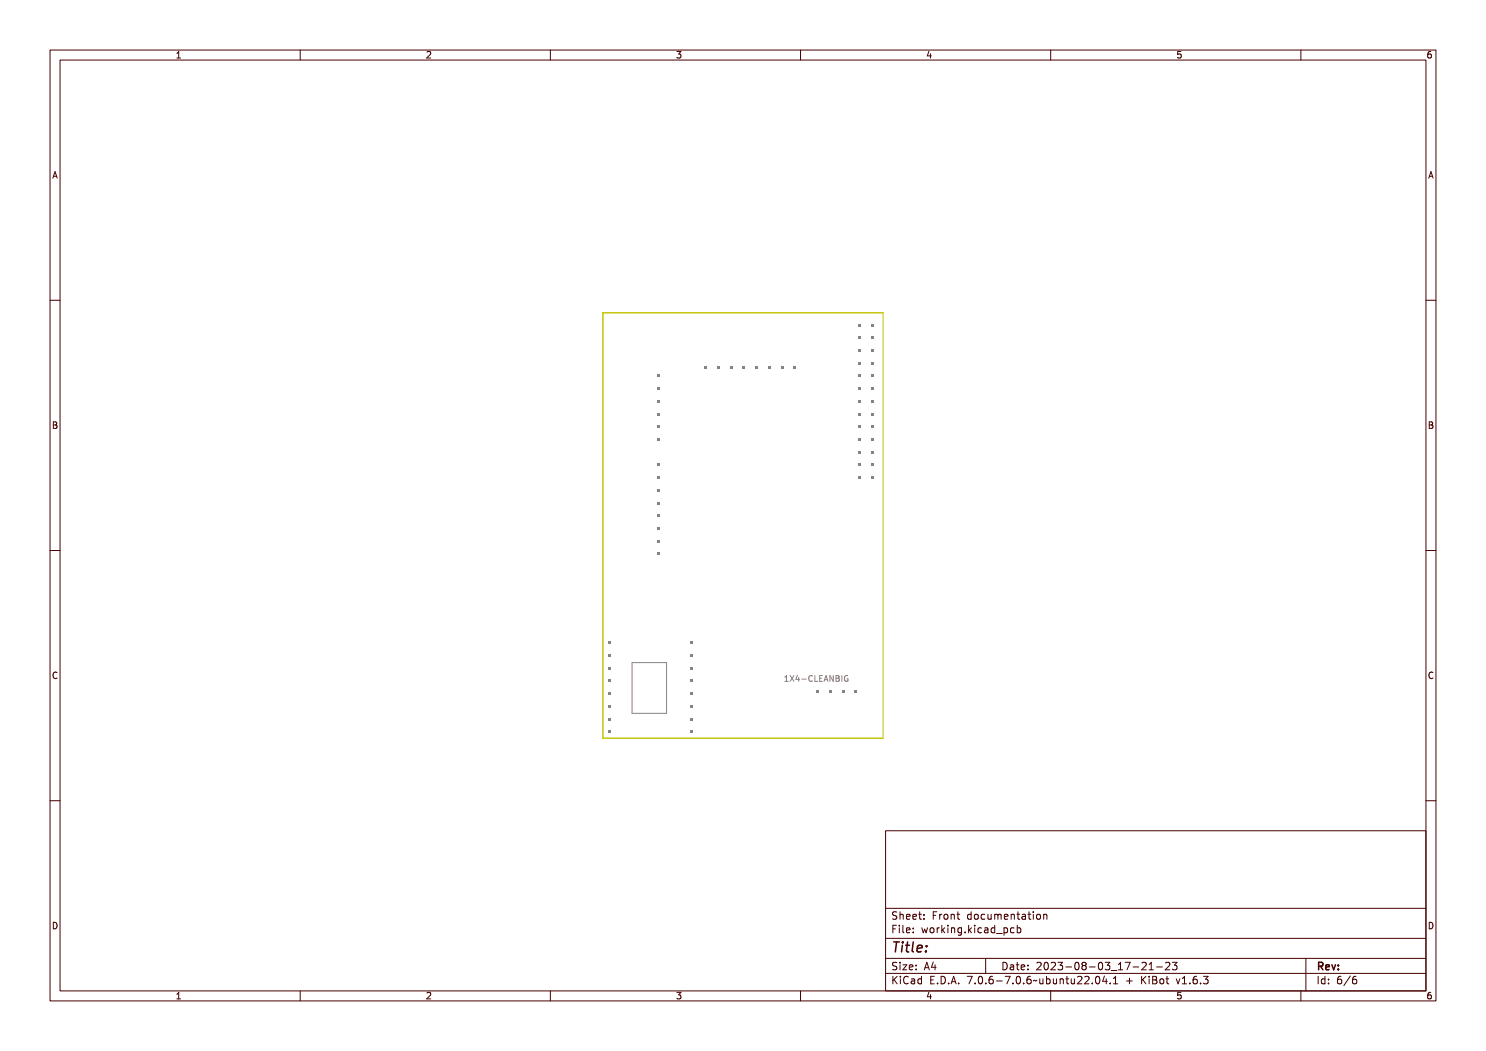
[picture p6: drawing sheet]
<svg xmlns="http://www.w3.org/2000/svg" width="297mm" height="210mm" viewBox="0 0 297 210" stroke-linecap="round" stroke-linejoin="round" font-family="sans-serif">
<g fill="none" stroke="#848484" stroke-width=".2">
<path d="M156.9 136.1h.6M156.9 135.3l.3-.3v1.1M157.9 135l.8 1.1M158.7 135l-.8 1.1M158.7 135h.4v1h.3v.1h-.7v-.1h.3v-.9l-.3 .1zM159.5 135h.2l.3 .4 .2-.4h.2l-.4 .5 .4 .6h-.2l-.2-.5-.3 .5h-.2l.4-.6zM160.9 135h.2v.7h.2l-.2 .4h-.1v-.3h-.5zM161 135.1v.6h-.4zM161.6 135.6h.4v.1h-.4zM162.5 135.1l.4-.2 .2 .1v.2a.4 .4 0 0 0-.6 .3 .4 .4 0 0 0 .6 .4v.2a.57 .57 0 0 1-.7-.3 .57 .57 0 0 1 .1-.7zM163.4 135h.1v1h.6v.1h-.7zM164.3 135h.7v.1h-.5v.3h.5v.2h-.5v.4h.5v.1h-.7z"/>
<path d="M165.5 135h.2l.3 1.1h-.2v-.3h-.4l-.1 .3h-.2zM165.6 135.1l.1 .6h-.3zM166.1 135h.2l.4 .9v-.9h.2v1.1h-.2l-.4-.9v.9h-.2zM167.1 135h.3a.28 .28 0 0 1 .4 .1 .28 .28 0 0 1-.2 .4 .31 .31 0 0 1 .2 .4 .31 .31 0 0 1-.4 .2h-.3zM167.2 135.6h.2a.21 .21 0 0 1 .3 .2 .21 .21 0 0 1-.3 .2h-.2zM167.2 135.1h.2a.18 .18 0 0 1 .2 .2 .18 .18 0 0 1-.2 .1h-.2zM168.1 135h.6v.1h-.3v.9h.3v.1h-.6v-.1h.2v-.9h-.2zM169 135.1l.4-.2 .2 .1v.2l-.1-.1a.43 .43 0 0 0-.5 .4 .43 .43 0 0 0 .5 .5v-.4h-.1v-.1h.3v.5a.56 .56 0 0 1-.8-.1 .56 .56 0 0 1 .1-.8z"/>
</g>
<g fill="#848484">
<path d="M170.8 137.9h.5v.5h-.5z" fill-rule="evenodd"/>
<path d="M168.3 137.9h.5v.5h-.5z" fill-rule="evenodd"/>
<path d="M165.7 137.9h.5v.5h-.5z" fill-rule="evenodd"/>
<path d="M163.2 137.9h.5v.5h-.5z" fill-rule="evenodd"/>
<path d="M121.5 146h.5v.5h-.5z" fill-rule="evenodd"/>
<path d="M121.5 143.4h.5v.5h-.5z" fill-rule="evenodd"/>
<path d="M121.5 140.9h.5v.5h-.5z" fill-rule="evenodd"/>
<path d="M121.5 138.4h.5v.5h-.5z" fill-rule="evenodd"/>
<path d="M121.5 135.8h.5v.5h-.5z" fill-rule="evenodd"/>
<path d="M121.5 133.3h.5v.5h-.5z" fill-rule="evenodd"/>
<path d="M121.5 130.7h.5v.5h-.5z" fill-rule="evenodd"/>
<path d="M121.5 128.2h.5v.5h-.5z" fill-rule="evenodd"/>
<path d="M131.4 74.9h.5v.5h-.5z" fill-rule="evenodd"/>
<path d="M131.4 77.4h.5v.5h-.5z" fill-rule="evenodd"/>
<path d="M131.4 79.9h.5v.5h-.5z" fill-rule="evenodd"/>
<path d="M131.4 82.5h.5v.5h-.5z" fill-rule="evenodd"/>
<path d="M131.4 85h.5v.5h-.5z" fill-rule="evenodd"/>
<path d="M131.4 87.6h.5v.5h-.5z" fill-rule="evenodd"/>
</g>
<path d="M126.3 132.4h6.9v10.1h-6.9z" fill="none" stroke="#848484" stroke-width=".2"/>
<g fill="#848484">
<path d="M171.6 64.7h.5v.5h-.5z" fill-rule="evenodd"/>
<path d="M171.6 67.2h.5v.5h-.5z" fill-rule="evenodd"/>
<path d="M171.6 69.8h.5v.5h-.5z" fill-rule="evenodd"/>
<path d="M171.6 72.3h.5v.5h-.5z" fill-rule="evenodd"/>
<path d="M171.6 74.9h.5v.5h-.5z" fill-rule="evenodd"/>
<path d="M171.6 77.4h.5v.5h-.5z" fill-rule="evenodd"/>
<path d="M171.6 79.9h.5v.5h-.5z" fill-rule="evenodd"/>
<path d="M171.6 82.5h.5v.5h-.5z" fill-rule="evenodd"/>
<path d="M171.6 85h.5v.5h-.5z" fill-rule="evenodd"/>
<path d="M171.6 87.6h.5v.5h-.5z" fill-rule="evenodd"/>
<path d="M171.6 90.1h.5v.5h-.5z" fill-rule="evenodd"/>
<path d="M171.6 92.6h.5v.5h-.5z" fill-rule="evenodd"/>
<path d="M171.6 95.2h.5v.5h-.5z" fill-rule="evenodd"/>
<path d="M174.1 64.7h.5v.5h-.5z" fill-rule="evenodd"/>
<path d="M174.1 67.2h.5v.5h-.5z" fill-rule="evenodd"/>
<path d="M174.1 69.8h.5v.5h-.5z" fill-rule="evenodd"/>
<path d="M174.1 72.3h.5v.5h-.5z" fill-rule="evenodd"/>
<path d="M174.1 74.9h.5v.5h-.5z" fill-rule="evenodd"/>
<path d="M174.1 77.4h.5v.5h-.5z" fill-rule="evenodd"/>
<path d="M174.1 79.9h.5v.5h-.5z" fill-rule="evenodd"/>
<path d="M174.1 82.5h.5v.5h-.5z" fill-rule="evenodd"/>
<path d="M174.1 85h.5v.5h-.5z" fill-rule="evenodd"/>
<path d="M174.1 87.6h.5v.5h-.5z" fill-rule="evenodd"/>
<path d="M174.1 90.1h.5v.5h-.5z" fill-rule="evenodd"/>
<path d="M174.1 92.6h.5v.5h-.5z" fill-rule="evenodd"/>
<path d="M174.1 95.2h.5v.5h-.5z" fill-rule="evenodd"/>
<path d="M158.6 73.1h.5v.5h-.5z" fill-rule="evenodd"/>
<path d="M156.1 73.1h.5v.5h-.5z" fill-rule="evenodd"/>
<path d="M153.5 73.1h.5v.5h-.5z" fill-rule="evenodd"/>
<path d="M151 73.1h.5v.5h-.5z" fill-rule="evenodd"/>
<path d="M148.4 73.1h.5v.5h-.5z" fill-rule="evenodd"/>
<path d="M145.9 73.1h.5v.5h-.5z" fill-rule="evenodd"/>
<path d="M143.4 73.1h.5v.5h-.5z" fill-rule="evenodd"/>
<path d="M140.8 73.1h.5v.5h-.5z" fill-rule="evenodd"/>
<path d="M131.4 110.4h.5v.5h-.5z" fill-rule="evenodd"/>
<path d="M131.4 107.9h.5v.5h-.5z" fill-rule="evenodd"/>
<path d="M131.4 105.3h.5v.5h-.5z" fill-rule="evenodd"/>
<path d="M131.4 102.8h.5v.5h-.5z" fill-rule="evenodd"/>
<path d="M131.4 100.3h.5v.5h-.5z" fill-rule="evenodd"/>
<path d="M131.4 97.7h.5v.5h-.5z" fill-rule="evenodd"/>
<path d="M131.4 95.2h.5v.5h-.5z" fill-rule="evenodd"/>
<path d="M131.4 92.6h.5v.5h-.5z" fill-rule="evenodd"/>
<path d="M138 128.2h.5v.5h-.5z" fill-rule="evenodd"/>
<path d="M138 130.7h.5v.5h-.5z" fill-rule="evenodd"/>
<path d="M138 133.3h.5v.5h-.5z" fill-rule="evenodd"/>
<path d="M138 135.8h.5v.5h-.5z" fill-rule="evenodd"/>
<path d="M138 138.4h.5v.5h-.5z" fill-rule="evenodd"/>
<path d="M138 140.9h.5v.5h-.5z" fill-rule="evenodd"/>
<path d="M138 143.4h.5v.5h-.5z" fill-rule="evenodd"/>
<path d="M138 146h.5v.5h-.5z" fill-rule="evenodd"/>
</g>
<path d="M120.5 62.5h56v85h-56z" fill="none" stroke="#c2c200" stroke-width=".2"/>
<g fill="none" stroke="#480000" stroke-width=".2">
<path d="M10 10h277v190h-277zM12 12h273v186h-273zM60 10v2M110 10v2M160 10v2M210 10v2M260 10v2M10 60h2M285 60h2M10 110h2M285 110h2M10 160h2"/>
<path d="M285 160h2M177 166h108v32h-108zM60 198v2M110 198v2M160 198v2M177 181.5h108M177 187.5h108M177 191.5h108M177 194.5h108M178.1 195.2h.2v.6l.6-.6h.3l-.6 .6 .6 .8h-.2l-.5-.7-.2 .2v.5h-.2zM178.2 185h.9v.2h-.7v.4h.6v.2h-.6v.7h-.2zM178.3 182.4l.5-.1h.2v.2a.31 .31 0 0 0-.5-.1 .31 .31 0 0 0 0 .5 .5 .5 0 0 1 .6 .6 .5 .5 0 0 1-.8 .2l-.1-.2a.34 .34 0 0 0 .4 .1 .34 .34 0 0 0 .1-.5 .47 .47 0 0 1-.5-.2 .47 .47 0 0 1 .1-.5z"/>
<path d="M178.3 192.5l.5-.1h.2v.2a.31 .31 0 0 0-.5-.1 .31 .31 0 0 0 0 .5 .5 .5 0 0 1 .6 .6 .5 .5 0 0 1-.8 .2l-.1-.2a.34 .34 0 0 0 .4 .1 .34 .34 0 0 0 .1-.5 .47 .47 0 0 1-.5-.2 .47 .47 0 0 1 .1-.5zM179.4 182.2h.2v.6a.35 .35 0 0 1 .4-.1 .35 .35 0 0 1 .2 .4v.6h-.2v-.8h-.4v.8h-.2zM179.5 185.4h.4v.9h.4v.2h-.9v-.2h.3v-.8h-.2zM179.5 192.8h.4v.9h.4v.1h-.9v-.1h.3v-.8h-.2zM179.5 195.6h.4v.9h.4v.1h-.9v-.1h.3v-.8h-.2zM179.7 184.9h.2v.3h-.2zM179.7 192.3h.2v.3h-.2zM179.7 195.1h.2v.3h-.2zM180.6 184.9h.4v1.3l.4 .1v.2l-.5-.2v-1.2h-.3zM180.6 192.8h.8l-.6 .9h.6v.1h-.8l.6-.9h-.6zM180.7 182.8l.1-.1a.49 .49 0 0 1 .5 0 .49 .49 0 0 1 .2 .5h-.8a.42 .42 0 0 0 .3 .4 .42 .42 0 0 0 .4-.1 .47 .47 0 0 1-.4 .3 .47 .47 0 0 1-.4-.3zM180.7 195.4a.4 .4 0 0 1 .4-.3 .4 .4 0 0 1 .4 .3 .56 .56 0 0 0-.8 .4 .56 .56 0 0 0 .5 .7l.3-.1a.43 .43 0 0 1-.5 .3 .43 .43 0 0 1-.4-.4v-.6z"/>
<path d="M180.8 182.9l.4-.1 .1 .3h-.6zM181.8 195.6l.3-.1a.43 .43 0 0 1 .5 .5v.6h-.1v-.1a.38 .38 0 0 1-.5 .2 .38 .38 0 0 1-.2-.5 .38 .38 0 0 1 .4-.2h.3a.35 .35 0 0 0-.3-.4 .35 .35 0 0 0-.4 .2zM181.9 182.8l.1-.1a.49 .49 0 0 1 .5 0 .49 .49 0 0 1 .2 .5h-.8a.42 .42 0 0 0 .3 .4 .42 .42 0 0 0 .5-.1 .47 .47 0 0 1-.5 .3 .47 .47 0 0 1-.4-.3zM181.9 185.5l.1-.1a.49 .49 0 0 1 .5 0 .49 .49 0 0 1 .2 .5h-.8a.42 .42 0 0 0 .3 .4 .42 .42 0 0 0 .5-.1 .47 .47 0 0 1-.5 .3 .47 .47 0 0 1-.4-.3zM181.9 192.9l.1-.1a.49 .49 0 0 1 .5 0 .49 .49 0 0 1 .2 .5h-.8a.42 .42 0 0 0 .3 .4 .42 .42 0 0 0 .5-.1 .47 .47 0 0 1-.5 .3 .47 .47 0 0 1-.4-.3zM182 196.2l.5-.1a.31 .31 0 0 1-.2 .4 .31 .31 0 0 1-.4-.1zM182 182.9l.4-.1 .1 .3h-.6zM182 185.6l.4-.1 .1 .3h-.6zM182 193l.4-.1 .1 .3h-.6zM183 195.7l.4-.2 .2 .2v-.6h.2v1.5h-.2v-.1a.42 .42 0 0 1-.5 .1 .42 .42 0 0 1-.2-.5zM183.2 195.8l.1-.1a.4 .4 0 0 1 .3 .4 .4 .4 0 0 1-.3 .4l-.2-.2zM183.2 182.3h.2v.4h.4v.1h-.4v.7l.4 .1v.1h-.4l-.1-.1-.1-.8h-.3v-.1h.3z"/>
<path d="M183.3 185.4h.2v.3h-.2zM183.3 186.2h.2v.3h-.2zM183.3 192.8h.2v.3h-.2zM183.3 193.6h.2v.2h-.2zM184.5 182.7h.2v.3h-.2zM184.5 183.5h.2v.2h-.2zM185.2 185.4h.2l.2 .8 .1-.5h.2l.2 .5 .1-.8h.2l-.2 1.1h-.2l-.2-.7-.2 .7h-.1zM185.4 195.2h.9v.2h-.7v.4h.6v.2h-.6v.5h.7v.1h-.9zM185.7 192.4h.2l.5 1.4h-.2l-.1-.3h-.5l-.1 .3h-.2zM185.8 192.6l.2 .7h-.4zM186.6 182.3h.9v.2h-.7v.4h.6v.2h-.6v.6h-.2zM186.8 185.6l.1-.1a.39 .39 0 0 1 .4 .4 .39 .39 0 0 1-.4 .4l-.1-.2z"/>
<path d="M186.9 196.4h.2v.2h-.2zM187.1 192.4h.2v.9h.2v.2h-.2v.3h-.2v-.3h-.6zM187.1 192.6v.7h-.4zM187.8 195.2a.76 .76 0 0 1 .9 .7 .76 .76 0 0 1-.9 .7zM188 195.4a.57 .57 0 0 1 .5 .5 .57 .57 0 0 1-.5 .6zM188 182.7h.2v.2v-.1a.29 .29 0 0 1 .3-.2 .29 .29 0 0 1 .3 .3 .37 .37 0 0 0-.5-.1 .37 .37 0 0 0-.1 .4v.5h-.2zM188 185.4h.2v.2v-.1a.29 .29 0 0 1 .3-.2 .29 .29 0 0 1 .3 .3 .37 .37 0 0 0-.5-.1 .37 .37 0 0 0-.1 .4v.6h-.2zM189.1 184.9h.1v.9l.5-.4h.2l-.4 .4 .5 .7h-.2l-.4-.6-.2 .1v.5h-.1zM189.2 182.9l.1-.1a.39 .39 0 0 1 .4 .4 .39 .39 0 0 1-.4 .4l-.1-.2zM189.3 196.4h.3v.2h-.3zM190.2 182.7h.2v.1a.35 .35 0 0 1 .4-.1 .35 .35 0 0 1 .3 .4v.6h-.2l-.1-.8h-.3l-.1 .8h-.2zM190.3 185.4h.4v.9h.4v.2h-.9v-.2h.4v-.8h-.3z"/>
<path d="M190.5 195.2h.3l.4 1.4h-.2l-.1-.3h-.5l-.1 .3h-.2zM190.6 184.9h.1v.3h-.1zM190.6 195.4l.2 .7h-.4zM191.4 185.4h.2v.1a.35 .35 0 0 1 .4-.1 .35 .35 0 0 1 .3 .4v.7h-.2l-.1-.9h-.3l-.1 .9h-.2zM191.7 182.3h.1v.4h.4v.1h-.4v.7l.4 .1v.1h-.4l-.1-.1v-.8h-.3v-.1h.3zM191.7 196.4h.3v.2h-.3zM192.7 185.5l.3-.2 .3 .2v-.1h.2v1a.53 .53 0 0 1-.8 .4v-.2a.36 .36 0 0 0 .4 .1 .36 .36 0 0 0 .2-.4l-.1 .1a.53 .53 0 0 1-.7-.3 .53 .53 0 0 1 .2-.6zM192.8 185.6l.1-.1a.39 .39 0 0 1 .4 .4 .39 .39 0 0 1-.4 .4l-.1-.2zM193.8 195.2h.9l-.5 1.4h-.2l.5-1.2h-.7zM193.9 182.8l.3-.2 .3 .2v-.6h.2v1.5h-.2v-.1a.42 .42 0 0 1-.6 .1 .42 .42 0 0 1-.1-.5zM194.1 182.8a.4 .4 0 0 1 .4 .4 .4 .4 0 0 1-.4 .4l-.2-.4zM194.1 186.2h.3v.3h-.3z"/>
<path d="M195.1 184.9h.2v.9l.4-.4h.3l-.5 .4 .5 .7h-.2l-.4-.6-.1 .1v.5h-.2zM195.2 182.9l.1-.1a.39 .39 0 0 1 .4 .4 .39 .39 0 0 1-.4 .4l-.1-.2zM195.3 196.4h.3v.2h-.3zM196.3 185.4h.5v.9h.3v.2h-.9v-.2h.4v-.8h-.3zM196.3 195.4a.57 .57 0 0 1 .7 0 .57 .57 0 0 1 .1 .8 .5 .5 0 0 1-.6 .5 .5 .5 0 0 1-.3-.8zM196.4 182.8a.39 .39 0 0 1 .4-.2 .39 .39 0 0 1 .3 .3 .4 .4 0 0 0-.6 0 .4 .4 0 0 0 0 .6 .4 .4 0 0 0 .6 0 .45 .45 0 0 1-.6 .3 .45 .45 0 0 1-.3-.6zM196.5 195.4a.61 .61 0 0 1 .4 1l-.1 .1a.61 .61 0 0 1-.4-1zM196.6 184.9h.2v.3h-.2zM197 191.5v3M197.4 182.7h.2v.8l.2 .1 .3-.2v-.7h.2v1h-.2v-.1a.35 .35 0 0 1-.4 .2 .35 .35 0 0 1-.3-.5zM197.6 185.5a.39 .39 0 0 1 .4-.2 .39 .39 0 0 1 .3 .3 .4 .4 0 0 0-.6 0 .4 .4 0 0 0 0 .6 .4 .4 0 0 0 .6 0 .45 .45 0 0 1-.6 .3 .45 .45 0 0 1-.3-.6zM197.7 196.4h.3v.2h-.3z"/>
<path d="M198.6 182.7l.5 .1 .3-.1 .2 1h-.2l-.1-.9-.2 .1v.8h-.1l-.2-.9-.1 .9h-.1zM198.7 185.4l.2-.1a.43 .43 0 0 1 .6 .5v.7h-.2v-.2a.38 .38 0 0 1-.5 .2 .38 .38 0 0 1-.2-.5 .38 .38 0 0 1 .5-.2h.2a.35 .35 0 0 0-.3-.4 .35 .35 0 0 0-.3 .2zM198.7 195.4a.38 .38 0 0 1 .4-.3 .38 .38 0 0 1 .3 .3 .43 .43 0 0 0-.5 0 .43 .43 0 0 0-.1 .5 .46 .46 0 0 1 .7 .1 .46 .46 0 0 1-.2 .6 .46 .46 0 0 1-.7-.2zM198.8 186l.5-.1a.31 .31 0 0 1-.1 .4 .31 .31 0 0 1-.4-.1zM199.9 185.5l.3-.2 .3 .2v-.6h.2v1.6h-.2v-.2a.42 .42 0 0 1-.5 .1 .42 .42 0 0 1-.2-.5zM199.9 182.8l.2-.1a.49 .49 0 0 1 .5 0 .49 .49 0 0 1 .1 .5h-.7a.42 .42 0 0 0 .2 .4 .42 .42 0 0 0 .5-.1 .47 .47 0 0 1-.4 .3 .47 .47 0 0 1-.5-.3zM200 196h.5v.2h-.5zM200 185.6l.1-.1a.39 .39 0 0 1 .4 .4 .39 .39 0 0 1-.4 .4l-.1-.2zM200.1 182.9l.3-.1 .2 .3h-.6zM200.1 192.4a.76 .76 0 0 1 1 .7 .76 .76 0 0 1-1 .7zM200.3 192.6a.57 .57 0 0 1 .6 .5 .57 .57 0 0 1-.6 .6zM200.9 186.8l1.2 .1z"/>
<path d="M201 195.2h.9l-.5 1.4h-.2l.5-1.2h-.7zM201.1 182.7h.1v.1a.35 .35 0 0 1 .5-.1 .35 .35 0 0 1 .2 .4v.6h-.2v-.8h-.4l-.1 .8h-.1zM201.4 192.8l.3-.1a.43 .43 0 0 1 .5 .5v.6h-.1v-.1a.38 .38 0 0 1-.5 .2 .38 .38 0 0 1-.2-.5 .38 .38 0 0 1 .4-.2h.3a.35 .35 0 0 0-.3-.4 .35 .35 0 0 0-.4 .2zM201.6 193.4l.5-.1a.31 .31 0 0 1-.2 .4 .31 .31 0 0 1-.4-.1zM202.2 185.4h.2v.1a.53 .53 0 0 1 .8 .3 .53 .53 0 0 1-.6 .7l-.2-.2v.6h-.2zM202.5 182.3h.2v.4h.4v.1h-.4v.7l.4 .1v.1h-.4l-.2-.1v-.8h-.3v-.1h.3zM202.5 185.6l.1-.1a.4 .4 0 0 1 .4 .4 .4 .4 0 0 1-.4 .4l-.2-.2zM202.5 196.4h.3v.2h-.3zM202.8 192.4h.2v.4h.4v.1h-.4v.7l.4 .1v.1h-.4l-.2-.1v-.8h-.3v-.1h.3zM203.5 182.7l.3-.1a.43 .43 0 0 1 .5 .5v.6h-.2v-.1a.38 .38 0 0 1-.5 .2 .38 .38 0 0 1-.2-.5 .38 .38 0 0 1 .5-.2h.2a.35 .35 0 0 0-.2-.4 .35 .35 0 0 0-.4 .2zM203.5 195.4a.57 .57 0 0 1 .8 0 .57 .57 0 0 1 0 .8 .5 .5 0 0 1-.6 .5 .5 .5 0 0 1-.3-.8zM203.6 185.5a.39 .39 0 0 1 .4-.2 .39 .39 0 0 1 .3 .3 .4 .4 0 0 0-.5 0 .4 .4 0 0 0 0 .6 .4 .4 0 0 0 .5 0 .45 .45 0 0 1-.6 .3 .45 .45 0 0 1-.2-.6z"/>
<path d="M203.7 183.3l.4-.1a.31 .31 0 0 1-.1 .4 .31 .31 0 0 1-.4-.1zM203.7 195.4a.61 .61 0 0 1 .4 1l-.1 .1a.61 .61 0 0 1-.3-1zM203.9 192.9l.1-.1a.49 .49 0 0 1 .5 0 .49 .49 0 0 1 .2 .5h-.8a.42 .42 0 0 0 .3 .4 .42 .42 0 0 0 .5-.1 .47 .47 0 0 1-.5 .3 .47 .47 0 0 1-.4-.3zM204 193l.4-.1 .1 .3h-.6zM204.7 184.9h.1v.6a.53 .53 0 0 1 .8 .3 .53 .53 0 0 1-.6 .7l-.2-.2v.2h-.1zM204.9 182.3h.2v.4h.4v.1h-.4v.7l.4 .1v.1h-.4l-.2-.1v-.8h-.3v-.1h.3zM204.9 185.6l.1-.1a.39 .39 0 0 1 .4 .4 .39 .39 0 0 1-.4 .4l-.1-.2zM204.9 196.4h.3v.2h-.3zM205.3 192.8h.2v.3h-.2zM205.3 193.6h.2v.2h-.2zM205.9 182.7h.5v.9h.3v.1h-.9v-.1h.4v-.8h-.3zM205.9 195.4a.38 .38 0 0 1 .4-.3 .38 .38 0 0 1 .3 .3 .43 .43 0 0 0-.5 0 .43 .43 0 0 0-.1 .5 .46 .46 0 0 1 .7 .1 .46 .46 0 0 1-.2 .6 .46 .46 0 0 1-.6-.2z"/>
<path d="M206.2 182.2h.2v.3h-.2zM207 196l1-.1a.49 .49 0 0 1-.8 .1l-.2 .2zM207.3 182.9l.1-.1a.39 .39 0 0 1 .4 .4 .39 .39 0 0 1-.4 .4l-.2-.2zM207.4 192.5a.53 .53 0 0 1 .8 .1 .53 .53 0 0 1-.3 .7l-.3 .4h.7v.1h-.9l.3-.5a.4 .4 0 0 0 .3-.4 .4 .4 0 0 0-.3-.4l-.3 .2zM208.3 182.7h.1v.1a.35 .35 0 0 1 .5-.1 .35 .35 0 0 1 .2 .4v.6h-.2v-.8h-.4l-.1 .8h-.1zM208.3 195.6h.1l.1 .8 .2 .1 .2-.2v-.7h.2v1h-.2v-.1a.35 .35 0 0 1-.4 .2 .35 .35 0 0 1-.2-.5zM208.7 192.6a.57 .57 0 0 1 .7 0 .57 .57 0 0 1 .1 .8 .5 .5 0 0 1-.6 .5 .5 .5 0 0 1-.3-.8zM208.9 192.6a.61 .61 0 0 1 .3 1l-.1 .1a.61 .61 0 0 1-.3-1zM209.5 195.1h.2v.6a.53 .53 0 0 1 .7 .3 .53 .53 0 0 1-.6 .7l-.1-.2v.1h-.2zM209.7 195.8l.1-.1a.4 .4 0 0 1 .4 .4 .4 .4 0 0 1-.4 .4l-.1-.2zM209.8 192.5a.53 .53 0 0 1 .8 .1 .53 .53 0 0 1-.3 .7l-.3 .4h.7v.1h-.9l.3-.5a.4 .4 0 0 0 .3-.4 .4 .4 0 0 0-.3-.4l-.3 .2zM210 198v2"/>
<path d="M210.7 195.6h.2v.8l.2 .1 .2-.2v-.7h.2v1h-.2v-.1a.35 .35 0 0 1-.4 .2 .35 .35 0 0 1-.2-.5zM211 192.4a.46 .46 0 0 1 .6 0 .46 .46 0 0 1 .1 .6l-.1 .1a.47 .47 0 0 1 .2 .7 .47 .47 0 0 1-.7 0l-.1-.2a.35 .35 0 0 0 .5 .1 .35 .35 0 0 0 0-.5h-.3v-.2a.29 .29 0 0 0 .4-.1 .29 .29 0 0 0-.1-.4 .29 .29 0 0 0-.4 .1h-.1zM211.9 195.6h.2v.1a.35 .35 0 0 1 .4-.1 .35 .35 0 0 1 .2 .4v.6h-.2v-.8h-.4v.8h-.2zM212.4 193.2h.5v.2h-.5zM213.3 195.2h.2v.4h.4v.1h-.4v.7l.4 .1v.1h-.4l-.2-.1v-.8h-.3v-.1h.3zM213.5 192.6a.57 .57 0 0 1 .7 0 .57 .57 0 0 1 .1 .8 .5 .5 0 0 1-.6 .5 .5 .5 0 0 1-.3-.8zM213.7 192.6a.61 .61 0 0 1 .3 1v.1a.61 .61 0 0 1-.4-1zM214.3 195.6h.2v.8l.2 .1 .2-.2v-.7h.2v1h-.2v-.1a.35 .35 0 0 1-.4 .2 .35 .35 0 0 1-.2-.5zM214.7 192.5a.41 .41 0 0 1 .7-.1 .41 .41 0 0 1-.2 .7 .42 .42 0 0 1 .2 .6 .42 .42 0 0 1-.7 0 .42 .42 0 0 1 .2-.6l-.3-.2zM215.5 195.3a.53 .53 0 0 1 .8 .1 .53 .53 0 0 1-.3 .7l-.3 .4h.6v.1h-.9l.4-.5a.4 .4 0 0 0 .3-.4 .4 .4 0 0 0-.3-.4l-.3 .2zM216 193.2h.5v.2h-.5zM216.7 195.3a.53 .53 0 0 1 .8 .1 .53 .53 0 0 1-.3 .7l-.3 .4h.6v.1h-.9l.4-.5a.4 .4 0 0 0 .3-.4 .4 .4 0 0 0-.3-.4l-.3 .2z"/>
<path d="M217.1 192.6a.57 .57 0 0 1 .7 0 .57 .57 0 0 1 .1 .8 .5 .5 0 0 1-.6 .5 .5 .5 0 0 1-.3-.8zM217.3 192.6a.61 .61 0 0 1 .3 1v.1a.61 .61 0 0 1-.4-1zM218.2 196.4h.2v.2h-.2zM218.2 192.4a.46 .46 0 0 1 .6 0 .46 .46 0 0 1 .1 .6l-.1 .1a.47 .47 0 0 1 .2 .7 .47 .47 0 0 1-.7 0l-.1-.2a.35 .35 0 0 0 .5 .1 .35 .35 0 0 0 0-.5h-.3v-.2a.29 .29 0 0 0 .4-.1 .29 .29 0 0 0-.1-.4 .29 .29 0 0 0-.4 .1h-.1zM219.2 195.4a.57 .57 0 0 1 .7 0 .57 .57 0 0 1 .1 .8 .5 .5 0 0 1-.7 .5 .5 .5 0 0 1-.3-.8zM219.2 194.2l1.3 .1zM219.4 195.4a.61 .61 0 0 1 .3 1l-.1 .1a.61 .61 0 0 1-.3-1zM220.7 192.5l.5-.1v1.3h.3v.1h-.8v-.1h.3v-1.1h-.3zM220.8 195.2h.2v.9h.2v.2h-.2v.3h-.2v-.3h-.6zM220.8 195.4v.7h-.4zM221.8 196.4h.2v.2h-.2zM221.8 192.4h.9l-.5 1.4h-.2l.5-1.2h-.7z"/>
<path d="M222.8 195.3l.5-.1v1.3h.3v.1h-.8v-.1h.3v-1.1h-.3zM223.2 193.2h.5v.2h-.5zM224.2 192.5a.53 .53 0 0 1 .8 .1 .53 .53 0 0 1-.3 .7l-.3 .4h.7v.1h-.9l.3-.5a.4 .4 0 0 0 .4-.4 .4 .4 0 0 0-.4-.4l-.3 .2zM225.4 195.5h.2v.4h.4v.2h-.4v.4h-.2v-.4h-.4v-.2h.4zM225.5 192.5l.5-.1v1.3h.3v.1h-.8v-.1h.3v-1.1h-.3zM226.8 193.2h.5v.2h-.5zM227.5 195.2h.2v.6l.6-.6h.2l-.6 .6 .6 .8h-.2l-.5-.7-.1 .2v.5h-.2zM227.8 192.5a.53 .53 0 0 1 .8 .1 .53 .53 0 0 1-.2 .7l-.4 .4h.7v.1h-.9l.3-.5a.4 .4 0 0 0 .4-.4 .4 .4 0 0 0-.4-.4l-.3 .2zM228.8 195.6h.4v.9h.4v.1h-.9v-.1h.4v-.8h-.3zM229.1 192.4a.46 .46 0 0 1 .6 0 .46 .46 0 0 1 0 .6l-.1 .1a.47 .47 0 0 1 .2 .7 .47 .47 0 0 1-.7 0l-.1-.2a.35 .35 0 0 0 .5 .1 .35 .35 0 0 0 0-.5h-.2v-.2a.29 .29 0 0 0 .4-.1 .29 .29 0 0 0-.2-.4 .29 .29 0 0 0-.3 .1h-.1zM229.1 195.1h.1v.3h-.1zM229.9 195.2h.4a.35 .35 0 0 1 .5 .2 .35 .35 0 0 1-.3 .5 .41 .41 0 0 1 .3 .5 .41 .41 0 0 1-.5 .2h-.4z"/>
<path d="M230.1 196h.2a.27 .27 0 0 1 .3 .2 .27 .27 0 0 1-.3 .3h-.2zM230.1 195.4h.2a.23 .23 0 0 1 .3 .2 .23 .23 0 0 1-.3 .2h-.2zM231.2 193.2h1.1M231.3 195.8l.1-.1a.39 .39 0 0 1 .4 .4 .39 .39 0 0 1-.4 .4l-.1-.2zM232.6 195.2h.1v.4h.4v.1h-.4l.1 .7 .3 .1v.1h-.3l-.2-.1v-.8h-.3v-.1h.3zM233 192.4l.5-.1 .3 .4-.9 1.1h.9M234.3 192.3h.9l-.5 .6 .5 .1v.6l-.2 .2-.7-.2M234.6 195.6h.2l.3 .9 .4-.9h.2l-.4 1h-.3zM236 195.3l.5-.1v1.3h.3v.1h-.8v-.1h.3v-1.1h-.3zM237.4 196.4h.3v.2h-.3zM238.4 195.4a.38 .38 0 0 1 .4-.3 .38 .38 0 0 1 .3 .3 .43 .43 0 0 0-.5 0 .43 .43 0 0 0-.1 .5 .46 .46 0 0 1 .7 .1 .46 .46 0 0 1-.2 .6 .46 .46 0 0 1-.7-.2zM239.8 196.4h.3v.2h-.3z"/>
<path d="M240.7 195.2a.46 .46 0 0 1 .6 0 .46 .46 0 0 1 .1 .6l-.1 .1a.47 .47 0 0 1 .2 .7 .47 .47 0 0 1-.7 0l-.1-.2a.35 .35 0 0 0 .5 .1 .35 .35 0 0 0 0-.5l-.3-.1v-.1a.29 .29 0 0 0 .4-.1 .29 .29 0 0 0-.1-.4 .29 .29 0 0 0-.4 .1h-.1zM260 198v2M261 191.5v6.5M263.2 195.2h.8v.2h-.3v1.1h.3v.1h-.8v-.1h.3v-1.1h-.3zM264.4 195.7l.3-.2 .3 .2v-.6h.2v1.5h-.2v-.1a.42 .42 0 0 1-.5 .1 .42 .42 0 0 1-.2-.5zM264.6 195.8l.1-.1a.4 .4 0 0 1 .3 .4 .4 .4 0 0 1-.3 .4l-.2-.2zM265.9 195.6h.2v.3h-.2zM265.9 196.4h.2v.2h-.2zM268.1 195.4a.38 .38 0 0 1 .3-.3 .38 .38 0 0 1 .4 .3 .43 .43 0 0 0-.5 0 .43 .43 0 0 0-.2 .5 .46 .46 0 0 1 .7 .1 .46 .46 0 0 1-.2 .6 .46 .46 0 0 1-.6-.2zM269.9 195.2h.2l-.8 1.6h-.2zM270.5 195.4a.38 .38 0 0 1 .4-.3 .38 .38 0 0 1 .3 .3 .43 .43 0 0 0-.5 0 .43 .43 0 0 0-.2 .5 .46 .46 0 0 1 .7 .1 .46 .46 0 0 1-.2 .6 .46 .46 0 0 1-.6-.2z"/>
<circle cx="187" cy="185.9" r=".53"/>
<circle cx="189.4" cy="183.2" r=".53"/>
<circle cx="195.4" cy="183.2" r=".53"/>
<circle cx="196.7" cy="195.9" r=".13"/>
<circle cx="199.1" cy="196.2" r=".32"/>
<circle cx="203.9" cy="195.9" r=".13"/>
<circle cx="206.3" cy="196.2" r=".32"/>
<circle cx="207.4" cy="183.2" r=".53"/>
<circle cx="209" cy="193.1" r=".13"/>
<circle cx="213.8" cy="193.1" r=".13"/>
<circle cx="215" cy="193.4" r=".29"/>
<circle cx="215" cy="192.8" r=".25"/>
<circle cx="217.4" cy="193.1" r=".13"/>
<circle cx="219.5" cy="195.9" r=".13"/>
<circle cx="231.5" cy="196.1" r=".53"/>
<circle cx="238.8" cy="196.2" r=".32"/>
<circle cx="268.5" cy="196.2" r=".32"/>
<circle cx="270.9" cy="196.2" r=".32"/>
</g>
<g fill="none" stroke="#480000" stroke-width=".3">
<path d="M178.1 188.4h1.4v.2h-.6v1.7h-.2v-1.7h-.6zM179.9 188.8h.7v1.3h.4v.2h-1.2v-.2h.5v-1.1h-.4zM180.3 188.3h.3v.3h-.3zM181.8 188.4h.2v.4h.6v.2h-.6v1l.6 .1v.2a.55 .55 0 0 1-.8-.5v-.8h-.4v-.2h.4zM183 188.3h.6l.1 1.6 .1 .2h.4v.2a.54 .54 0 0 1-.8-.5v-1.4h-.4zM184.8 189a.65 .65 0 0 1 .8-.1 .65 .65 0 0 1 .3 .7h-1.1a.56 .56 0 0 0 .4 .5 .56 .56 0 0 0 .6-.1v.2a.81 .81 0 0 1-1.1-.1 .81 .81 0 0 1 .1-1.1zM185 189.1l.4-.1 .2 .4h-.8zM186.7 188.9h.3v.4h-.3zM186.7 189.9h.3v.4h-.3zM263.1 192.4a.73 .73 0 0 1 .9 .2v.3l-.3 .3 .5 .6h-.2l-.3-.4-.2-.2h-.2v.6h-.2zM263.3 192.6h.2a.26 .26 0 0 1 .3 .2 .26 .26 0 0 1-.2 .3h-.3zM264.5 192.9l.1-.1a.49 .49 0 0 1 .5 0 .49 .49 0 0 1 .2 .5h-.8a.42 .42 0 0 0 .3 .4 .42 .42 0 0 0 .4-.1 .47 .47 0 0 1-.4 .3 .47 .47 0 0 1-.4-.3z"/>
<path d="M264.6 193l.3-.1 .2 .3h-.6zM265.5 192.8h.2l.3 .9 .3-.9h.2l-.4 1h-.2zM267.1 192.8h.2v.3h-.2zM267.1 193.6h.2v.2h-.2z"/>
</g>
<text font-size="2.7" fill="#480000" x="178" y="190.3">Title:</text>
<g font-size="2" fill="#480000">
<text x="178" y="183.7">Sheet: Front documentation</text>
<text x="178" y="186.5">File: working.kicad_pcb</text>
<text x="178" y="193.9">Size: A4</text>
<text x="178" y="196.6">KiCad E.D.A. 7.0.6-7.0.6~ubuntu22.04.1 + KiBot v1.6.3</text>
<text x="200" y="193.9">Date: 2023-08-03_17-21-23</text>
<text x="263" y="196.6">Id: 6/6</text>
<text x="263" y="193.9">Rev:</text>
</g>
<g font-size="1.7" fill="#480000">
<text x="35" y="11.7">1</text>
<text x="85" y="11.7">2</text>
<text x="135" y="11.7">3</text>
<text x="185" y="11.7">4</text>
<text x="235" y="11.7">5</text>
<text x="285" y="11.7">6</text>
<text x="10.5" y="35.7">A</text>
<text x="285.5" y="35.7">A</text>
<text x="10.5" y="85.6">B</text>
<text x="285.5" y="85.6">B</text>
<text x="10.5" y="135.7">C</text>
<text x="285.5" y="135.7">C</text>
<text x="10.5" y="185.6">D</text>
<text x="285.5" y="185.6">D</text>
<text x="35" y="199.7">1</text>
<text x="85" y="199.7">2</text>
<text x="135" y="199.7">3</text>
<text x="185" y="199.7">4</text>
<text x="235" y="199.7">5</text>
<text x="285" y="199.7">6</text>
</g>
<text font-size="1.6" fill="#848484" x="158.5" y="136.1">1X4-CLEANBIG</text>
</svg>
